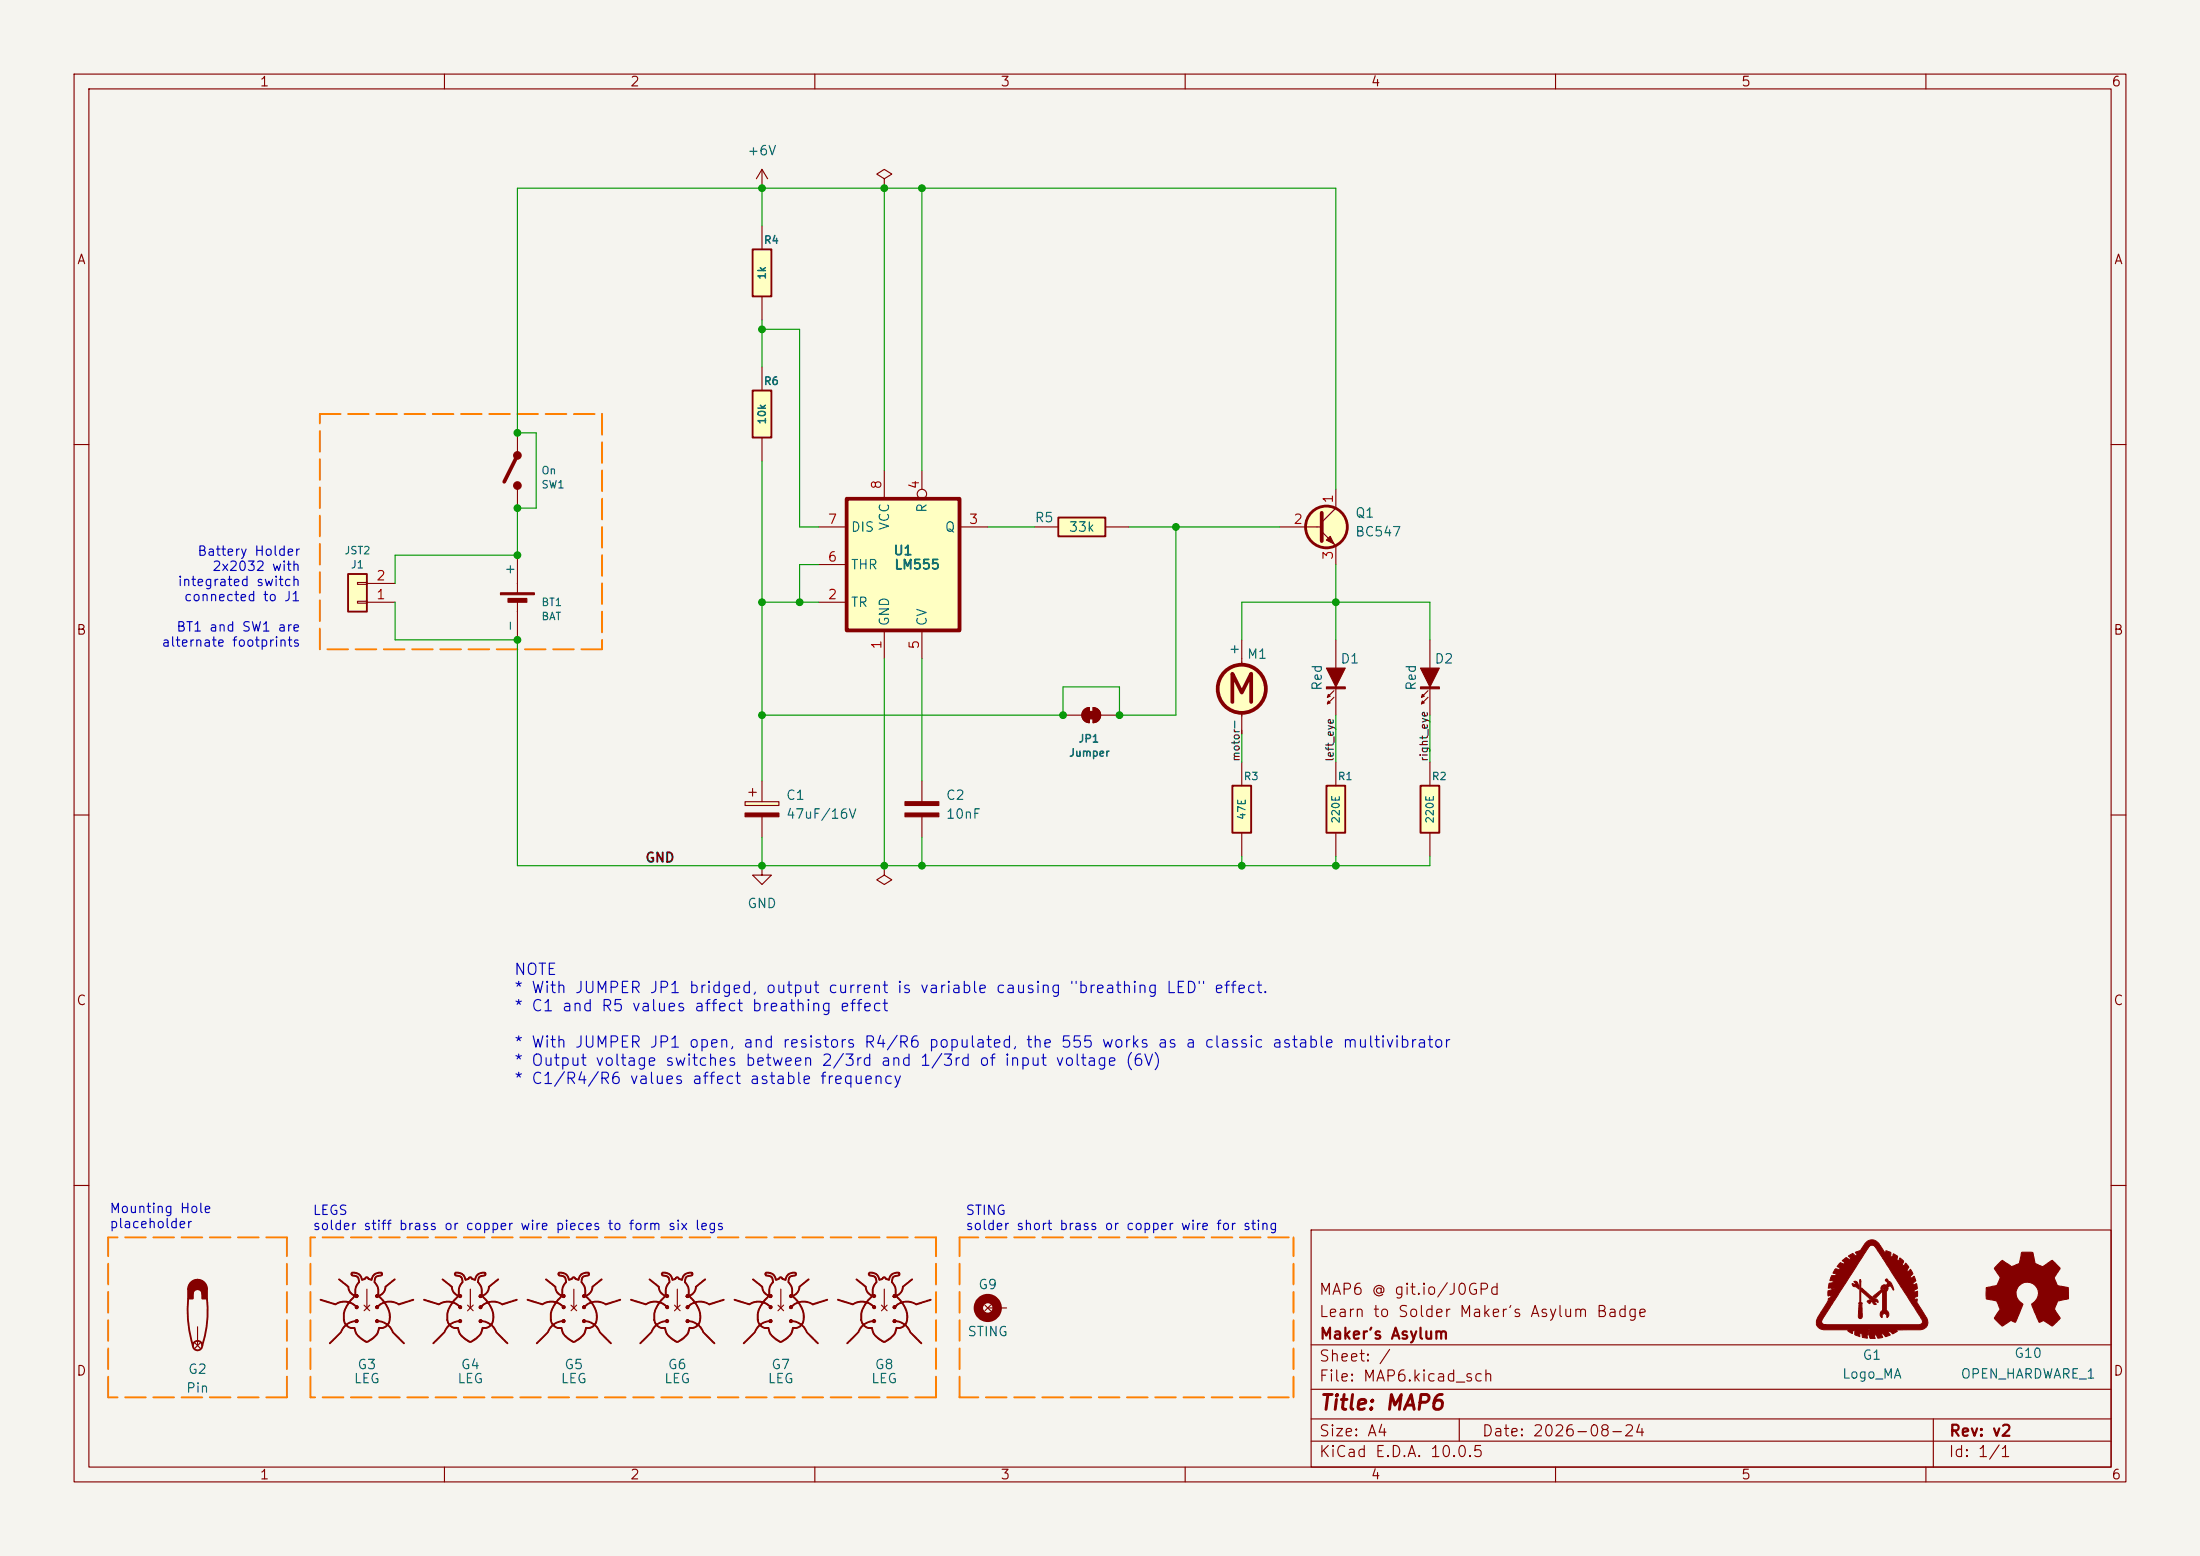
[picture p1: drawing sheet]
<svg xmlns="http://www.w3.org/2000/svg" width="297mm" height="210mm" viewBox="0 0 297 210" stroke-linecap="round" stroke-linejoin="round" font-family="sans-serif">
<path d="M0 0h297v210h-297z" fill="#f5f4ef" stroke="#f5f4ef" stroke-width=".14"/>
<g fill="none" stroke="#840000" stroke-width=".15">
<path d="M10 10h277v190h-277zM12 12h273v186h-273zM60 10v2M110 10v2M160 10v2M210 10v2M260 10v2M10 60h2M285 60h2M10 110h2M285 110h2M10 160h2"/>
<path d="M177 166h108v32h-108zM285 160h2M60 198v2M110 198v2M160 198v2M177 194.5h108M177 191.5h108M177 187.5h108M177 181.5h108M197 191.5v3M210 198v2M260 198v2"/>
<path d="M261 191.5v6.5"/>
</g>
<path d="M101.6 33.7h2.5v6.3h-2.5z" fill="#ffffc2"/>
<path d="M101.6 33.7h2.5v6.3h-2.5z" fill="none" stroke="#840000" stroke-width=".25"/>
<g fill="none" stroke="#840000" stroke-width=".15">
<path d="M102.9 30.5v3.2M102.9 40v3.2M143.5 96.5h2.5M146.3 95.8l.4-.2 .4-.1v2a1.02 1.02 0 0 1-1-.6 1.02 1.02 0 0 1 .2-1.1zM147.6 95.5a1.02 1.02 0 0 1 1 1 1.02 1.02 0 0 1-1 1zM148.6 96.5h2.5M124.5 105.4v2.8M124.5 110.2v2.8M91.1 176.1l.7 .8M91.4 174v2.5M91.8 176.1l-.7 .8M105 176.1l.8 .8"/>
<path d="M105.4 174v2.5M105.8 176.1l-.8 .8M119 176.1l.8 .8M119.4 174v2.5M119.8 176.1l-.8 .8M133 176.1l.7 .8M133.3 176.5h2.6M133.7 176.1l-.7 .8"/>
</g>
<g fill="#840000" stroke="#840000" stroke-width=".14">
<path d="M115.6 172.6l.2 .1 1.1 .9 .2 .7 .6 .5 .1-.7 .2-.7a.62 .62 0 0 0 .2-.7 .62 .62 0 0 0-.5-.5h-.2a.27 .27 0 0 1-.2-.4l.1-.1h.4a1.11 1.11 0 0 1 1 .9l.6-.3 .2 .2a.26 .26 0 0 0 .3 .1 .26 .26 0 0 0 .2-.3l.3-.4 .6-.2h.3l.2 .1v.2l-.1 .2a.75 .75 0 0 0-.9 .6v.2l.5 .9v.9h.1a1.2 1.2 0 0 0 .7-1.1l1.4-1.1v.1l-.4 .3a1.92 1.92 0 0 0-1.1 1.4l-.6 .5 .7 .8a2.39 2.39 0 0 1 1.9 .3l1.9-.6h.1l-2 .7h-.1a2.21 2.21 0 0 0-1.6-.3h-.1l.1 .2a2.9 2.9 0 0 1 .5 2.2l-.2 .6 .4 .5 .2 .5 1.5 1.4v.2l-1.6-1.6-.4-.7a.26 .26 0 0 0-.2-.2 .26 .26 0 0 0-.3 .2l-.4 .2h-.4l-.3 .8-.5 .5-.6 .4a.44 .44 0 0 1-.5 .1l-.9-.6a1.66 1.66 0 0 1-.6-1.2h-.6l-.5-.4-.5 .6-.2 .3-1.5 1.6-.1-.1 1.5-1.5 .3-.6 .4-.4-.3-.6h.1l.3 .5 .4-.2 .8-.2 .1-.2h.2a.22 .22 0 0 1 .1 .3 .22 .22 0 0 1-.2 .1l-.2-.1h.3l-.1-.2h-.1h.1l.1 .2-.9 .1-.5 .3 .5 .4h.6l.3 .9 .9 .8a.55 .55 0 0 0 .9-.2l.8-.7 .3-.8 .8-.1 .3-.3h-.1a1.32 1.32 0 0 0-1.3-.3l-.1-.1h.2h.1h-.2v-.1l.2-.1h-.2l-.1 .2h-.1a.22 .22 0 0 1 .2-.3 .22 .22 0 0 1 .2 .1l1.3 .5 .2-.4v-.7a3.1 3.1 0 0 0-.7-1.8 1.26 1.26 0 0 0-.9 .8h-.1l-.1-.1 .1 .1 .2-.1v-.1l-.1 .1h-.1l.1-.2-.2 .1v.1h-.1a.28 .28 0 0 1 .4-.3l.7-.5-.6-.7-.1 .1a.23 .23 0 0 1-.4-.1h.4h-.2l.1-.1v-.1l-.3 .2 .1-.2 .3-.1-.1-.9-.3-.5a.75 .75 0 0 1-.1-.9 .75 .75 0 0 1 .9-.3l.1-.2-.4-.1a1.11 1.11 0 0 0-1 1l-.4-.1-.2-.3-.4 .3a.24 .24 0 0 1-.3 .1 .24 .24 0 0 1-.1-.3l-.2-.3-.2-.2-.5-.2-.3 .1v.2l.6 .1a.74 .74 0 0 1 .4 .7l-.5 1.1v.8l.2-.1 .1 .1a.21 .21 0 0 1-.1 .3 .21 .21 0 0 1-.3-.1l.3 .1v-.2l-.2-.1 .2 .2h-.3l-.7 .7 .5 .2 .3 .4h.2l.1 .2-.3 .1-.1-.1 .3 .1v-.3h-.1v.2l-.1-.1-.1 .1v-.2l-.8-.5-.5 1-.2 .5v.9h-.1l.1-1.2 .6-1.2-.3-.1a2.27 2.27 0 0 0-1.4 .4l-1.9-.6a.1 .1 0 0 1-.2 0 .1 .1 0 0 1 .1-.1l2 .5a2.27 2.27 0 0 1 1.5-.3 .32 .32 0 0 0 .5-.2l.5-.5-.3-.1a1.24 1.24 0 0 1-.6-1.1z"/>
<path d="M87.6 172.6l.2 .1 1.2 .9 .2 .7 .6 .5v-.7l.2-.7a.62 .62 0 0 0 .3-.7 .62 .62 0 0 0-.6-.5h-.2a.27 .27 0 0 1-.2-.4l.1-.1h.4a1.11 1.11 0 0 1 1 .9l.6-.3 .3 .2a.26 .26 0 0 0 .3 .1 .26 .26 0 0 0 .2-.3l.2-.4 .6-.2h.4l.1 .1v.2l-.1 .2a.75 .75 0 0 0-.8 .6l-.1 .2 .5 .9v.9h.2a1.2 1.2 0 0 0 .7-1.1l1.2-1.1h.1l-.4 .4a1.92 1.92 0 0 0-1 1.4l-.7 .5 .7 .8a2.39 2.39 0 0 1 2 .3l1.9-.6h.1l-2 .7h-.1a2.21 2.21 0 0 0-1.6-.3h-.2l.2 .2a2.9 2.9 0 0 1 .5 2.2l-.3 .6 .5 .5 .2 .5 1.5 1.4v.2l-1.6-1.6-.4-.7a.26 .26 0 0 0-.3-.2 .26 .26 0 0 0-.2 .2l-.4 .2h-.5l-.3 .8-.4 .5-.6 .4a.44 .44 0 0 1-.6 .1l-.9-.6a1.66 1.66 0 0 1-.6-1.2h-.5l-.6-.4-.4 .6-.2 .3-1.5 1.6-.1-.1 1.5-1.5 .3-.6 .3-.4-.2-.6h.1l.2 .5 .5-.2 .8-.2 .1-.2h.2a.22 .22 0 0 1 0 .3 .22 .22 0 0 1-.2 .1l-.1-.1h.2h.1l-.1-.2h-.2h.2v.2l-.8 .1-.6 .3 .6 .4h.5l.3 .9 1 .8a.55 .55 0 0 0 .8-.2l.9-.7 .2-.8 .8-.1 .3-.3a1.32 1.32 0 0 0-1.4-.3l-.1-.1h.3h-.1v-.1l.1-.1h-.1l-.1 .2h-.1a.22 .22 0 0 1 .1-.3 .22 .22 0 0 1 .3 .1l1.2 .5 .2-.4 .1-.7a3.1 3.1 0 0 0-.7-1.8 1.26 1.26 0 0 0-.9 .8h-.2l-.1-.1 .2 .1 .2-.1v-.1l-.2 .1v-.2l-.1 .1v.1h-.1a.28 .28 0 0 1 .4-.3l.7-.5-.7-.7v.1a.23 .23 0 0 1-.4-.1h.3h-.1l.1-.1-.1-.1-.2 .2v-.2l.3-.1v-.9l-.3-.5a.75 .75 0 0 1-.1-.9 .75 .75 0 0 1 .8-.3l.1-.2-.3-.1a1.11 1.11 0 0 0-1 1l-.5-.1-.2-.3-.3 .3a.24 .24 0 0 1-.3 .1 .24 .24 0 0 1-.1-.3l-.2-.3-.3-.2-.5-.2-.3 .1 .1 .2 .6 .1a.74 .74 0 0 1 .3 .7l-.5 1.1 .1 .8 .1-.1 .1 .1a.21 .21 0 0 1-.1 .3 .21 .21 0 0 1-.2-.1l.2 .1 .1-.2-.2-.1 .1 .2h-.2l-.7 .7 .4 .2 .4 .4h.2l.1 .2-.3 .1-.1-.1 .2 .1v-.3h-.1l.1 .2-.2-.1v.1l-.1-.2-.7-.5-.6 1-.1 .5v.9h-.1v-1.2l.6-1.2-.3-.1a2.27 2.27 0 0 0-1.3 .4l-2-.6a.1 .1 0 0 1-.1 0 .1 .1 0 0 1 0-.1l2 .5a2.27 2.27 0 0 1 1.6-.3 .32 .32 0 0 0 .5-.2l.4-.5-.2-.1a1.24 1.24 0 0 1-.6-1.1z"/>
<path d="M101.6 172.6l.2 .1 1.1 .9 .3 .7 .6 .5v-.7l.2-.7a.62 .62 0 0 0 .3-.7 .62 .62 0 0 0-.6-.5h-.2a.27 .27 0 0 1-.2-.4l.1-.1h.4a1.11 1.11 0 0 1 1 .9l.6-.3 .2 .2a.26 .26 0 0 0 .4 .1 .26 .26 0 0 0 .1-.3l.3-.4 .6-.2h.4l.1 .1v.2l-.1 .2a.75 .75 0 0 0-.9 .6v.2l.5 .9v.9h.2a1.2 1.2 0 0 0 .6-1.1l1.4-1.1v.1l-.4 .3a1.92 1.92 0 0 0-1 1.4l-.7 .5 .7 .8a2.39 2.39 0 0 1 1.9 .3l1.9-.6h.1l-2 .7a2.21 2.21 0 0 0-1.6-.3h-.2l.1 .2a2.9 2.9 0 0 1 .5 2.2l-.2 .6 .5 .5 .2 .5 1.4 1.4v.2l-1.5-1.6-.4-.7a.26 .26 0 0 0-.3-.2 .26 .26 0 0 0-.3 .2l-.4 .2h-.4l-.3 .8-.4 .5-.7 .4a.44 .44 0 0 1-.5 .1l-.9-.6a1.66 1.66 0 0 1-.6-1.2h-.6l-.5-.4-.5 .6-.1 .3-1.5 1.6-.1-.1 1.5-1.5 .3-.6 .3-.4-.3-.6h.2l.2 .5 .4-.2 .8-.2 .2-.2h.2a.22 .22 0 0 1 0 .3 .22 .22 0 0 1-.2 .1l-.1-.1h.2h.1l-.1-.2h-.2h.2v.2l-.8 .1-.6 .3 .6 .4h.5l.3 .9 1 .8a.55 .55 0 0 0 .8-.2l.8-.7 .3-.8 .8-.1 .3-.3a1.32 1.32 0 0 0-1.4-.3l-.1-.1h.3h-.1l-.1-.1 .2-.1h-.1l-.1 .2h-.1a.22 .22 0 0 1 .1-.3 .22 .22 0 0 1 .3 .1l1.2 .5 .2-.4v-.7a3.1 3.1 0 0 0-.7-1.8 1.26 1.26 0 0 0-.8 .8h-.2l-.1-.1 .2 .1 .1-.1v-.1l-.1 .1h-.1l.1-.2-.1 .1v.1h-.1a.28 .28 0 0 1 .3-.3l.8-.5-.7-.7v.1a.23 .23 0 0 1-.4-.1h.3h-.2l.2-.1-.1-.1-.2 .2v-.2l.3-.1-.1-.9-.2-.5a.75 .75 0 0 1-.1-.9 .75 .75 0 0 1 .8-.3l.1-.2-.3-.1a1.11 1.11 0 0 0-1 1l-.5-.1-.2-.3-.4 .3a.24 .24 0 0 1-.3 .1 .24 .24 0 0 1-.1-.3l-.2-.3-.2-.2-.5-.2-.3 .1 .1 .2 .5 .1a.74 .74 0 0 1 .4 .7l-.5 1.1v.8l.2-.1 .1 .1a.21 .21 0 0 1-.1 .3 .21 .21 0 0 1-.3-.1l.3 .1 .1-.2-.2-.1 .1 .2h-.3l-.7 .7 .5 .2 .3 .4h.3v.2l-.2 .1-.2-.1 .3 .1v-.3h-.1l.1 .2-.2-.1-.1 .1v-.2l-.8-.5-.5 1-.1 .5v.9h-.2l.1-1.2 .6-1.2-.3-.1a2.27 2.27 0 0 0-1.4 .4l-1.9-.6a.1 .1 0 0 1-.2 0 .1 .1 0 0 1 .1-.1l2 .5a2.27 2.27 0 0 1 1.5-.3 .32 .32 0 0 0 .5-.2l.5-.5-.2-.1a1.24 1.24 0 0 1-.7-1.1z"/>
</g>
<g fill="#840000" stroke="#840000" stroke-width=".15">
<path d="M146.8 96h1v1h-1z"/>
<path d="M146.3 95.8l.4-.2 .4-.1v2a1.02 1.02 0 0 1-1-.6 1.02 1.02 0 0 1 .2-1.1z"/>
<path d="M147.6 95.5a1.02 1.02 0 0 1 1 1 1.02 1.02 0 0 1-1 1z"/>
<path d="M122.2 108.2h4.5v.5h-4.5z"/>
<path d="M122.2 109.7h4.5v.5h-4.5z"/>
</g>
<circle cx="133.3" cy="176.5" r="1.27" fill="none" stroke="#840000" stroke-width="1.3"/>
<path d="M142.9 69.9h6.3v2.5h-6.3z" fill="#ffffc2"/>
<path d="M142.9 69.9h6.3v2.5h-6.3z" fill="none" stroke="#840000" stroke-width=".25"/>
<path d="M139.7 71.1h3.2M149.2 71.1h3.2" fill="none" stroke="#840000" stroke-width=".15"/>
<path d="M101.6 52.7h2.5v6.4h-2.5z" fill="#ffffc2"/>
<path d="M101.6 52.7h2.5v6.4h-2.5z" fill="none" stroke="#840000" stroke-width=".25"/>
<path d="M102.9 49.5v3.2M102.9 59.1v3.1M192.8 93.2l-.9 .9 .4-.1-.3-.3-.1 .4M192.8 94.1l-.9 .9 .4-.1-.3-.3-.1 .4M193 86.4v3.8M193 92.7v3.8M77.1 176.1l.8 .8M77.5 174v2.5M77.9 176.1l-.8 .8" fill="none" stroke="#840000" stroke-width=".15"/>
<path d="M73.7 172.6l.2 .1 1.1 .9 .2 .7 .6 .5v-.7l.3-.7a.62 .62 0 0 0 .2-.7 .62 .62 0 0 0-.6-.5h-.1a.27 .27 0 0 1-.2-.4l.1-.1h.3a1.11 1.11 0 0 1 1.1 .9l.5-.3 .3 .2a.26 .26 0 0 0 .3 .1 .26 .26 0 0 0 .2-.3l.3-.4 .6-.2h.3l.2 .1v.2l-.1 .2a.75 .75 0 0 0-.9 .6v.2l.4 .9v.9h.2a1.2 1.2 0 0 0 .7-1.1l1.4-1.1v.1l-.4 .3a1.92 1.92 0 0 0-1.1 1.4l-.6 .5 .7 .8a2.39 2.39 0 0 1 1.9 .3l1.9-.6h.1l-2 .7h-.1a2.21 2.21 0 0 0-1.6-.3h-.1l.1 .2a2.9 2.9 0 0 1 .5 2.2l-.2 .6 .4 .5 .2 .5 1.5 1.4v.2l-1.6-1.6-.4-.7a.26 .26 0 0 0-.2-.2 .26 .26 0 0 0-.3 .2l-.4 .2h-.5l-.2 .8-.5 .5-.6 .4a.44 .44 0 0 1-.6 .1l-.8-.6a1.66 1.66 0 0 1-.6-1.2h-.6l-.5-.4-.5 .6-.2 .3-1.5 1.6-.1-.1 1.5-1.5 .3-.6 .4-.4-.3-.6h.1l.3 .5 .4-.2 .8-.2 .1-.2h.2a.22 .22 0 0 1 .1 .3 .22 .22 0 0 1-.3 .1l-.1-.1h.2h.1l-.1-.2h-.1h.1v.2l-.8 .1-.5 .3 .5 .4h.5l.3 .9 1 .8a.55 .55 0 0 0 .9-.2l.8-.7 .3-.8 .8-.1 .3-.3h-.1a1.32 1.32 0 0 0-1.3-.3l-.1-.1h.2h.1h-.2v-.1l.2-.1h-.2l-.1 .2h-.1a.22 .22 0 0 1 .2-.3 .22 .22 0 0 1 .2 .1l1.3 .5 .2-.4v-.7a3.1 3.1 0 0 0-.7-1.8 1.26 1.26 0 0 0-.9 .8h-.1l-.1-.1 .1 .1 .2-.1v-.1l-.1 .1h-.1l.1-.2-.2 .1v.1h-.1a.28 .28 0 0 1 .4-.3l.7-.5-.7-.7v.1a.23 .23 0 0 1-.4-.1h.4h-.2l.1-.1v-.1l-.3 .2 .1-.2 .2-.1v-.9l-.3-.5a.75 .75 0 0 1-.1-.9 .75 .75 0 0 1 .8-.3l.2-.2-.4-.1a1.11 1.11 0 0 0-1 1l-.4-.1-.2-.3-.4 .3a.24 .24 0 0 1-.3 .1 .24 .24 0 0 1-.1-.3l-.2-.3-.2-.2-.6-.2-.2 .1v.2l.6 .1a.74 .74 0 0 1 .4 .7l-.5 1.1v.8l.2-.1 .1 .1a.21 .21 0 0 1-.1 .3 .21 .21 0 0 1-.3-.1l.2 .1 .1-.2-.2-.1 .1 .2h-.2l-.7 .7 .4 .2 .4 .4h.2l.1 .2-.3 .1-.1-.1 .3 .1v-.3h-.1v.2l-.1-.1-.1 .1v-.2l-.8-.5-.5 1-.2 .5v.9h-.1l.1-1.2 .6-1.2-.3-.1a2.27 2.27 0 0 0-1.4 .4l-2-.6a.1 .1 0 0 1-.1 0 .1 .1 0 0 1 0-.1l2.1 .5a2.27 2.27 0 0 1 1.5-.3 .32 .32 0 0 0 .5-.2l.5-.5-.3-.1a1.24 1.24 0 0 1-.6-1.1z" fill="#840000" stroke="#840000" stroke-width=".14"/>
<g fill="#840000" stroke="#840000" stroke-width=".15">
<path d="M191.8 92.7h2.5v.3h-2.5z"/>
<path d="M191.8 90.2h2.5l-1.3 2.5z"/>
</g>
<path d="M166.4 106h2.5v6.4h-2.5z" fill="#ffffc2"/>
<g fill="none" stroke="#840000" stroke-width=".25">
<path d="M166.4 106h2.5v6.4h-2.5zM25.4 174a1.27 1.27 0 0 1 1.3-1.3 1.27 1.27 0 0 1 1.2 1.3M25.4 175.3a16.4 16.4 0 0 0 .6 6.3M26 174.6a.63 .63 0 0 1 .7-.6 .63 .63 0 0 1 .6 .6M27.9 175.3a15.1 15.1 0 0 1-.6 6.3"/>
<circle cx="26.7" cy="181.6" r=".63"/>
</g>
<path d="M167.6 102.9v3.1M167.6 112.4v3.2M26.7 179.1v2.5M26.3 181.2l.8 .8M27.1 181.2l-.8 .8" fill="none" stroke="#840000" stroke-width=".15"/>
<path d="M26.7 172.7l1.2 1.3v1.3h-.6v-1.3h-1.3v1.3h-.6v-1.3z" fill="#840000" stroke="#840000" stroke-width=".25"/>
<path d="M25.7 174a.95 .95 0 0 1 1-.9 .95 .95 0 0 1 .9 .9" fill="none" stroke="#840000" stroke-width=".76"/>
<path d="M269.7 170.6l.6-.5 1.2 .8h.3l.8-.4 .3-1.5h1.3h.2l.4 1.5 1 .5 1.3-.9 1 1-.8 1.4 .4 1 1.5 .3v1.5l-1.4 .3-.1 .1-.4 1 .8 1.2-.1 .2-1 .9-1.1-.8-.6 .3-1-2.5a1.54 1.54 0 0 0 .3-2.6 1.54 1.54 0 0 0-2.4 1 1.97 1.97 0 0 0 .9 1.6l-1 2.5-.6-.3-1.2 .7-1.1-1 .8-1.2-.4-1.1-1.5-.3v-1.5l1.3-.2a.83 .83 0 0 0 .5-.8l.2-.4-.9-1.2z" fill="#840000" stroke="#840000" stroke-width=".15"/>
<path d="M179.1 106h2.5v6.4h-2.5z" fill="#ffffc2"/>
<path d="M179.1 106h2.5v6.4h-2.5z" fill="none" stroke="#840000" stroke-width=".25"/>
<path d="M180.3 102.9v3.1M180.3 112.4v3.2" fill="none" stroke="#840000" stroke-width=".15"/>
<path d="M191.8 106h2.5v6.4h-2.5z" fill="#ffffc2"/>
<path d="M191.8 106h2.5v6.4h-2.5z" fill="none" stroke="#840000" stroke-width=".25"/>
<path d="M180.1 93.2l-.9 .9 .4-.1-.3-.3-.1 .4M180.1 94.1l-.9 .9 .4-.1-.3-.3-.1 .4M180.3 86.4v3.8M180.3 92.7v3.8M193 102.9v3.1M193 112.4v3.2" fill="none" stroke="#840000" stroke-width=".15"/>
<g fill="#840000" stroke="#840000" stroke-width=".14">
<path d="M250.3 173a.48 .48 0 0 1 .6 .4l.1 .1v.5l-.5-.3-.3-.1-.2-.3h.2a.13 .13 0 0 0 .2 0 .13 .13 0 0 0 0-.1z"/>
<path d="M251.1 172.7h.1v.2v2.9l.2 .1-.1 .1 .1 1.7a.28 .28 0 0 1-.4 .2l-.1-.5v-1.6h.2z"/>
<path d="M252.1 175.6l.3-.2 .3 .3-.3 .2z"/>
<path d="M248.3 170.5l.2-.1 .5 .2v-.2l-.3-.2 .4-.4a.4 .4 0 0 1 .6 .2l.1-.2-.3-.3 .6-.3 .4 .3 .2-.2-.2-.3 .4-.1a.54 .54 0 0 0 .5-.5 1.45 1.45 0 0 1 1.6-1l.7 .4 .9 1.4v-.4l.7 .2v.6a.16 .16 0 0 0 .1 0 .16 .16 0 0 0 .1-.1l.1-.3 .6 .4v.6l.1-.1 .2-.3 .5 .4-.1 .6h.1l.3-.3 .3 .4 .1 .1-.2 .5 .2 .1 .2-.3 .3 .6-.3 .4 .2 .2 .3-.3 .2 .7-.3 .3-.1 .1 .2 .1 .3-.1 .1 .2a.41 .41 0 0 1-.4 .6v.1l.1 .2 .4-.1v.7l-.5 .2 .1 .2h.4l-.1 .4 .6 1a3.1 3.1 0 0 1 .8 2 1.15 1.15 0 0 1-.9 .7h-3.4l.2 .2-.6 .3h-.1a.34 .34 0 0 0-.4-.2l.2 .4-.5 .2h-.2l-.3-.4a.21 .21 0 0 0-.2 .2 .21 .21 0 0 0 .2 .2v.1h-.2a.33 .33 0 0 1-.6-.1 .22 .22 0 0 0-.1-.2 .22 .22 0 0 0-.3 .1l.2 .3h-.7l-.2-.4 .1-.7h-.2l-.1 .7v.4l-.7-.1-.1-.6-.2 .1v.4l-.7-.3v-.4l-.1-.1h-.2v.4l-.6-.3v-.2h-3.3a1 1 0 0 1-1-1h.7l.3 .3h.4h12.5a.46 .46 0 0 0 .4-.4 .46 .46 0 0 0-.2-.5l-5.2-8.3-.9-1.3-.3-.2a.76 .76 0 0 0-.9 .6l-5.8 9.2-.3 .6h-.7l.2-.6 .5-.9a3.9 3.9 0 0 0 .9-1.6l.4-.5-.1-.1-.3 .1v-.7l.5-.1h.4l.1-.1-.6-.2-.4 .1 .1-.7 .5-.1 .1-.1-.1-.1-.4-.1 .3-.6h.5a.26 .26 0 0 0-.1-.3 .26 .26 0 0 0-.3-.1l.1-.1a.42 .42 0 0 1 .7-.4h.1l.1-.2-.4-.2z"/>
<path d="M251.3 173.8l1.7 1.5a.47 .47 0 0 1 .6 .5l-.4-.2-.1 .2 .2 .2a.33 .33 0 0 1-.5-.3l-.3-.4-1.2-1z"/>
<path d="M252.8 175l1.1-.9 .2 .2-.7 .7a.33 .33 0 0 1-.2 .2 .33 .33 0 0 1-.4-.2z"/>
<path d="M254.1 173.6l.2-.2h.3l-.4 .4v.2l.1 .1h.2l.4-.3-.2 .5v2.6l.3 .3v.3l-.2 .3h-.1v-.3l-.3-.3-.3 .3v.3a.53 .53 0 0 1-.2-.6 .53 .53 0 0 1 .5-.4v-2.3v2.3h-.2v-2.5a.48 .48 0 0 1-.1-.7z"/>
<path d="M254.6 172.7a.29 .29 0 0 1 .4 .2 .76 .76 0 0 1 .5 .7l.2 .5h-.1l-.3-.4a.34 .34 0 0 0-.5 0l-.4 .3-.1-.1 .4-.5a.29 .29 0 0 0 .1-.3 .29 .29 0 0 0-.2-.2z"/>
</g>
<g fill="#840000" stroke="#840000" stroke-width=".15">
<path d="M179.1 92.7h2.5v.3h-2.5z"/>
<path d="M179.1 90.2h2.5l-1.3 2.5z"/>
</g>
<path d="M47 77.5h2.5v5.1h-2.5z" fill="#ffffc2"/>
<path d="M47 77.5h2.5v5.1h-2.5z" fill="none" stroke="#840000" stroke-width=".25"/>
<g fill="none" stroke="#840000" stroke-width=".15">
<path d="M102.9 25.4h.1M102.9 22.9l-.8 1.2M102.9 22.9l.7 1.2M102.9 22.9v2.5M119.4 24.1l1-.6-1-.6-1 .6 1 .6v1.3M119.4 25.4h.1M69.8 58.4v2.6M48.3 78.6h1.2v.3h-1.2zM49.5 78.7h3.8M69.8 66v2.6M69.8 74.9v5.1M172.7 71.1h5.7"/>
<path d="M178.4 71.8l1.9 1.9v2.5M180.3 66v2.6l-1.9 1.9M48.3 81.2h1.2v.2h-1.2zM49.5 81.3h3.8M69.8 81.3v5.1M167.6 86.4v3.3M167.6 96.2v2.9M49.1 176.1l.8 .8M49.5 174v2.5M49.9 176.1l-.8 .8M63.1 176.1l.8 .8M63.5 174v2.5"/>
<path d="M63.9 176.1l-.8 .8"/>
</g>
<g fill="#ffffc2" stroke="#ffffc2" stroke-width=".14">
<circle cx="179.1" cy="71.1" r="2.82"/>
<circle cx="167.6" cy="93" r="3.3"/>
</g>
<g fill="none" stroke="#840000" stroke-width=".51">
<path d="M69.6 62l-1.5 3M178.4 69.2v3.8M166.4 94.7v-3.8l1.2 2.6 1.3-2.6v3.8"/>
<circle cx="167.6" cy="93" r="3.3"/>
</g>
<circle cx="179.1" cy="71.1" r="2.82" fill="none" stroke="#840000" stroke-width=".38"/>
<g fill="#840000" stroke="#840000" stroke-width=".15">
<path d="M179.1 72.9l.5-.5 .5 1z"/>
<path d="M67.6 80h4.5v.3h-4.5z"/>
<path d="M68.6 80.8h2.5v.5h-2.5z"/>
<circle cx="69.9" cy="61.5" r=".51"/>
<circle cx="69.9" cy="65.5" r=".51"/>
</g>
<g fill="#840000" stroke="#840000" stroke-width=".14">
<path d="M59.7 172.6l.2 .1 1.1 .9 .3 .7 .5 .5 .1-.7 .2-.7a.62 .62 0 0 0 .3-.7 .62 .62 0 0 0-.6-.5h-.2a.27 .27 0 0 1-.2-.4l.1-.1h.4a1.11 1.11 0 0 1 1 .9l.6-.3 .2 .2a.26 .26 0 0 0 .3 .1 .26 .26 0 0 0 .2-.3l.3-.4 .6-.2h.4l.1 .1v.2l-.1 .2a.75 .75 0 0 0-.9 .6v.2l.5 .9v.9h.2a1.2 1.2 0 0 0 .6-1.1l1.4-1.1v.1l-.4 .3a1.92 1.92 0 0 0-1 1.4l-.7 .5 .7 .8a2.39 2.39 0 0 1 1.9 .3l1.9-.6h.1l-2 .7h-.1a2.21 2.21 0 0 0-1.6-.3h-.1l.1 .2a2.9 2.9 0 0 1 .5 2.2l-.2 .6 .5 .5 .2 .5 1.4 1.4v.2l-1.5-1.6-.5-.7a.26 .26 0 0 0-.2-.2 .26 .26 0 0 0-.3 .2l-.4 .2h-.4l-.3 .8-.4 .5-.7 .4a.44 .44 0 0 1-.5 .1l-.9-.6a1.66 1.66 0 0 1-.6-1.2h-.6l-.5-.4-.5 .6-.2 .3-1.5 1.6-.1-.1 1.5-1.5 .3-.6 .4-.4-.3-.6h.2l.2 .5 .4-.2 .8-.2 .2-.2h.2a.22 .22 0 0 1 0 .3 .22 .22 0 0 1-.2 .1l-.1-.1h.2h.1l-.1-.2h-.2h.2v.2l-.8 .1-.6 .3 .5 .4h.6l.3 .9 .9 .8a.55 .55 0 0 0 .9-.2l.8-.7 .3-.8 .8-.1 .3-.3h-.1a1.32 1.32 0 0 0-1.3-.3l-.1-.1h.2h.1h-.2v-.1l.2-.1h-.2l-.1 .2a.22 .22 0 0 1 .1-.3 .22 .22 0 0 1 .2 .1l1.3 .5 .2-.4v-.7a3.1 3.1 0 0 0-.7-1.8 1.26 1.26 0 0 0-.9 .8h-.1l-.1-.1 .1 .1 .2-.1v-.1l-.1 .1h-.1l.1-.2-.2 .1v.1a.28 .28 0 0 1 .3-.3l.8-.5-.7-.7-.1 .1a.23 .23 0 0 1-.3-.1h.3h-.2l.1-.1v-.1l-.2 .2v-.2l.3-.1-.1-.9-.2-.5a.75 .75 0 0 1-.1-.9 .75 .75 0 0 1 .8-.3l.1-.2-.3-.1a1.11 1.11 0 0 0-1 1l-.5-.1-.2-.3-.4 .3a.24 .24 0 0 1-.3 .1 .24 .24 0 0 1-.1-.3l-.2-.3-.2-.2-.5-.2-.3 .1v.2l.6 .1a.74 .74 0 0 1 .4 .7l-.5 1.1v.8l.2-.1 .1 .1a.21 .21 0 0 1-.1 .3 .21 .21 0 0 1-.3-.1l.3 .1 .1-.2-.2-.1 .1 .2h-.3l-.7 .7 .5 .2 .3 .4h.3v.2l-.2 .1-.2-.1 .3 .1v-.3h-.1l.1 .2-.2-.1-.1 .1v-.2l-.8-.5-.5 1-.1 .5v.9h-.2l.1-1.2 .6-1.2-.3-.1a2.27 2.27 0 0 0-1.4 .4l-1.9-.6a.1 .1 0 0 1-.2 0 .1 .1 0 0 1 .1-.1l2 .5a2.27 2.27 0 0 1 1.5-.3 .32 .32 0 0 0 .5-.2l.5-.5-.3-.1a1.24 1.24 0 0 1-.6-1.1z"/>
<path d="M45.7 172.6l.2 .1 1.2 .9 .2 .7 .6 .5v-.7l.2-.7a.62 .62 0 0 0 .3-.7 .62 .62 0 0 0-.6-.5h-.2a.27 .27 0 0 1-.2-.4l.1-.1h.4a1.11 1.11 0 0 1 1 .9l.6-.3 .3 .2a.26 .26 0 0 0 .3 .1 .26 .26 0 0 0 .1-.3l.3-.4 .6-.2h.4l.1 .1v.2l-.1 .2a.75 .75 0 0 0-.9 .6v.2l.5 .9v.9h.2a1.2 1.2 0 0 0 .7-1.1l1.2-1.1h.1l-.4 .4a1.92 1.92 0 0 0-1 1.4l-.7 .5 .7 .8a2.39 2.39 0 0 1 1.9 .3l2-.6h.1l-2.1 .7a2.21 2.21 0 0 0-1.6-.3h-.2l.1 .2a2.9 2.9 0 0 1 .6 2.2l-.3 .6 .5 .5 .2 .5 1.5 1.4v.2l-1.6-1.6-.4-.7a.26 .26 0 0 0-.3-.2 .26 .26 0 0 0-.2 .2l-.4 .2h-.5l-.3 .8-.4 .5-.6 .4a.44 .44 0 0 1-.6 .1l-.9-.6a1.66 1.66 0 0 1-.6-1.2h-.5l-.6-.4-.4 .6-.2 .3-1.5 1.6-.1-.1 1.5-1.5 .3-.6 .3-.4-.2-.6h.1l.2 .5 .5-.2 .8-.2 .1-.2h.2a.22 .22 0 0 1 0 .3 .22 .22 0 0 1-.2 .1l-.1-.1h.2h.1l-.1-.2h-.2h.2v.2l-.8 .1-.6 .3 .6 .4h.5l.3 .9 1 .8a.55 .55 0 0 0 .8-.2l.9-.7 .2-.8 .8-.1 .3-.3a1.32 1.32 0 0 0-1.4-.3l-.1-.1h.3h-.1v-.1l.1-.1h-.1l-.1 .2h-.1a.22 .22 0 0 1 .1-.3 .22 .22 0 0 1 .3 .1l1.2 .5 .2-.4 .1-.7a3.1 3.1 0 0 0-.7-1.8 1.26 1.26 0 0 0-.9 .8h-.2l-.1-.1 .2 .1 .2-.1v-.1l-.2 .1v-.2l-.1 .1v.1h-.1a.28 .28 0 0 1 .4-.3l.7-.5-.7-.7v.1a.23 .23 0 0 1-.4-.1h.3h-.1l.1-.1-.1-.1-.2 .2v-.2l.3-.1v-.9l-.3-.5a.75 .75 0 0 1-.1-.9 .75 .75 0 0 1 .8-.3l.1-.2-.3-.1a1.11 1.11 0 0 0-1 1l-.5-.1-.2-.3-.4 .3a.24 .24 0 0 1-.2 .1 .24 .24 0 0 1-.2-.3l-.1-.3-.3-.2-.5-.2-.3 .1 .1 .2 .6 .1a.74 .74 0 0 1 .3 .7l-.5 1.1 .1 .8 .1-.1 .1 .1a.21 .21 0 0 1-.1 .3 .21 .21 0 0 1-.2-.1l.2 .1 .1-.2-.2-.1 .1 .2h-.2l-.8 .7 .5 .2 .4 .4h.2l.1 .2-.3 .1-.1-.1 .2 .1v-.3h-.1l.1 .2-.2-.1v.1l-.1-.2-.7-.5-.6 1-.1 .5v.9h-.1v-1.2l.6-1.2-.3-.1a2.27 2.27 0 0 0-1.3 .4l-2-.6a.1 .1 0 0 1-.1 0 .1 .1 0 0 1 0-.1l2 .5a2.27 2.27 0 0 1 1.6-.3 .32 .32 0 0 0 .4-.2l.5-.5-.2-.1a1.24 1.24 0 0 1-.6-1.1z"/>
</g>
<path d="M100.6 108.2h4.6v.5h-4.6z" fill="#ffffc2"/>
<path d="M100.6 108.2h4.6v.5h-4.6zM101.1 106.9h1M101.6 106.4v1M102.9 116.8v1.3h1.2l-1.2 1.3-1.3-1.3h1.3M102.9 116.8h.1M102.9 105.4v2.8M102.9 110.2v2.8M119.4 116.8v1.3l1 .6-1 .7-1-.7 1-.6M119.4 116.8h.1" fill="none" stroke="#840000" stroke-width=".15"/>
<path d="M100.6 109.7h4.6v.5h-4.6z" fill="#840000" stroke="#840000" stroke-width=".15"/>
<path d="M114.3 67.3h15.2v17.8h-15.2z" fill="#ffffc2"/>
<path d="M114.3 67.3h15.2v17.8h-15.2z" fill="none" stroke="#840000" stroke-width=".51"/>
<g fill="none" stroke="#840000" stroke-width=".15">
<path d="M110.5 71.1h3.8M110.5 76.2h3.8M119.4 63.5v3.8M124.5 63.5v2.5M129.5 71.1h3.8M110.5 81.3h3.8M119.4 85.1v3.8M124.5 85.1v3.8"/>
<circle cx="124.5" cy="66.7" r=".63"/>
</g>
<g fill="none" stroke="#ff8000" stroke-width=".25" stroke-dasharray="2.8 1">
<path d="M43.2 55.9h38.1M81.3 55.9v31.7M43.2 87.6v-31.7M81.3 87.6h-38.1M38.7 167h-24.1M126.4 167h-84.5M174 167h-44.5M14.6 188.6v-21.6M38.7 188.6v-21.6M38.7 188.6h-24.1M41.9 188.6v-21.6M126.4 188.6h-84.5"/>
<path d="M126.4 188.6v-21.6M129.5 188.6v-21.6M174 188.6h-44.5M174.6 188.6v-21.6"/>
</g>
<g fill="none" stroke="#009600" stroke-width=".15">
<path d="M102.9 25.4v5.1M119.4 25.4v38.1M124.5 25.4v38.1M102.9 44.5h5v26.6h2.6M102.9 43.2v6.3M102.9 62.2v43.2M110.5 76.2h-2.6v5.1M133.3 71.1h6.4M152.4 71.1h20.3M158.7 71.1v25.4h-7.6v-3.8h-7.6v3.8h-40.6M180.3 66v-40.6h-110.5v33h2.6v10.2h-2.6v6.3h-16.5v3.8M180.3 76.2v10.2"/>
<path d="M53.3 81.3v5.1h16.5v30.4h123.2v-1.2M102.9 81.3h7.6M119.4 88.9v27.9M124.5 88.9v16.5M167.6 86.4v-5.1h25.4v5.1M167.6 99.1v3.8M180.3 96.5v6.4M193 96.5v6.4M102.9 113v3.8M124.5 113v3.8M167.6 115.6v1.2M180.3 115.6v1.2"/>
</g>
<g fill="#009600" stroke="#009600" stroke-width=".14">
<circle cx="143.5" cy="96.5" r=".46"/>
<circle cx="180.3" cy="81.3" r=".46"/>
<circle cx="158.7" cy="71.1" r=".46"/>
<circle cx="151.1" cy="96.5" r=".46"/>
<circle cx="102.9" cy="96.5" r=".46"/>
<circle cx="69.8" cy="74.9" r=".46"/>
<circle cx="69.8" cy="86.4" r=".46"/>
<circle cx="69.8" cy="68.6" r=".46"/>
<circle cx="69.8" cy="58.4" r=".46"/>
<circle cx="102.9" cy="116.8" r=".46"/>
<circle cx="124.5" cy="25.4" r=".46"/>
<circle cx="119.4" cy="25.4" r=".46"/>
<circle cx="102.9" cy="44.5" r=".46"/>
<circle cx="102.9" cy="25.4" r=".46"/>
<circle cx="102.9" cy="81.3" r=".46"/>
<circle cx="107.9" cy="81.3" r=".46"/>
<circle cx="119.4" cy="116.8" r=".46"/>
<circle cx="124.5" cy="116.8" r=".46"/>
<circle cx="180.3" cy="116.8" r=".46"/>
<circle cx="167.6" cy="116.8" r=".46"/>
</g>
<text font-size="2" fill="#840000" x="178" y="190.8">Title: MAP6</text>
<g font-size="1.5" fill="#0000c2">
<text x="69.3" y="132">NOTE</text>
<text x="69.3" y="134.4">* With JUMPER JP1 bridged, output current is variable causing &quot;breathing LED&quot; effect.</text>
<text x="69.3" y="136.9">* C1 and R5 values affect breathing effect</text>
<text x="69.3" y="141.8">* With JUMPER JP1 open, and resistors R4/R6 populated, the 555 works as a classic astable multivibrator</text>
<text x="69.3" y="144.2">* Output voltage switches between 2/3rd and 1/3rd of input voltage (6V)</text>
<text x="69.3" y="146.7">* C1/R4/R6 values affect astable frequency</text>
</g>
<g font-size="1.5" fill="#840000">
<text x="178" y="178.1">Learn to Solder Maker's Asylum Badge</text>
<text x="178" y="175.1">MAP6 @ git.io/J0GPd</text>
<text x="178" y="184.1">Sheet: /</text>
<text x="178" y="181.1">Maker's Asylum</text>
<text x="178" y="186.8">File: MAP6.kicad_sch</text>
<text x="178" y="197">KiCad E.D.A. 10.0.5</text>
<text x="178" y="194.2">Size: A4</text>
<text x="200" y="194.2">Date: 2026-08-24</text>
<text x="263" y="197">Id: 1/1</text>
<text x="263" y="194.2">Rev: v2</text>
</g>
<g font-size="1.3" fill="#840000">
<text x="35" y="12">1</text>
<text x="85" y="12">2</text>
<text x="135" y="12">3</text>
<text x="185" y="12">4</text>
<text x="235" y="12">5</text>
<text x="285" y="12">6</text>
<text x="10.3" y="36">A</text>
<text x="285.3" y="36">A</text>
<text x="10.2" y="86">B</text>
<text x="285.2" y="86">B</text>
<text x="10.2" y="136">C</text>
<text x="285.2" y="136">C</text>
<text x="10.2" y="186">D</text>
<text x="285.2" y="186">D</text>
<text x="35" y="200">1</text>
<text x="85" y="200">2</text>
<text x="135" y="200">3</text>
<text x="185" y="200">4</text>
<text x="235" y="200">5</text>
<text x="285" y="200">6</text>
</g>
<g font-size="1.3" fill="#006464">
<text x="100.8" y="21.3">+6V</text>
<text x="120.3" y="71.7" transform="rotate(-90 120.3 71.7)">VCC</text>
<text x="125.4" y="69.3" transform="rotate(-90 125.4 69.3)">R</text>
<text x="139.6" y="70.8">R5</text>
<text x="182.9" y="70.2">Q1</text>
<text x="69.8" y="77.7" transform="rotate(-90 69.8 77.7)">+</text>
<text x="114.8" y="77.2">THR</text>
<text x="114.8" y="72.1">DIS</text>
<text x="120.5" y="75.3">U1</text>
<text x="120.6" y="77.2">LM555</text>
<text x="127.5" y="72.1">Q</text>
<text x="144.2" y="72.1">33k</text>
<text x="182.9" y="72.7">BC547</text>
<text x="114.8" y="82.2">TR</text>
<text x="69.8" y="85.4" transform="rotate(-90 69.8 85.4)">-</text>
<text x="120.3" y="84.6" transform="rotate(-90 120.3 84.6)">GND</text>
<text x="125.4" y="84.6" transform="rotate(-90 125.4 84.6)">CV</text>
<text x="167.6" y="88.5" transform="rotate(-90 167.6 88.5)">+</text>
<text x="168.3" y="89.2">M1</text>
<text x="180.9" y="89.9">D1</text>
<text x="193.6" y="89.9">D2</text>
<text x="178.8" y="93.3" transform="rotate(-90 178.8 93.3)">Red</text>
<text x="191.5" y="93.3" transform="rotate(-90 191.5 93.3)">Red</text>
<text x="167.6" y="98.7" transform="rotate(-90 167.6 98.7)">-</text>
<text x="106" y="108.3">C1</text>
<text x="106" y="110.8">47uF/16V</text>
<text x="127.6" y="108.3">C2</text>
<text x="127.6" y="110.8">10nF</text>
<text x="100.8" y="122.9">GND</text>
<text x="132" y="174.3">G9</text>
<text x="25.3" y="185.7">G2</text>
<text x="48.2" y="185.1">G3</text>
<text x="62.1" y="185.1">G4</text>
<text x="76.1" y="185.1">G5</text>
<text x="90.1" y="185.1">G6</text>
<text x="104" y="185.1">G7</text>
<text x="118" y="185.1">G8</text>
<text x="130.5" y="180.7">STING</text>
<text x="251.4" y="183.8">G1</text>
<text x="271.8" y="183.6">G10</text>
<text x="25" y="188.3">Pin</text>
<text x="47.7" y="187">LEG</text>
<text x="61.6" y="187">LEG</text>
<text x="75.6" y="187">LEG</text>
<text x="89.6" y="187">LEG</text>
<text x="103.6" y="187">LEG</text>
<text x="117.5" y="187">LEG</text>
<text x="248.6" y="186.4">Logo_MA</text>
<text x="264.6" y="186.4">OPEN_HARDWARE_1</text>
</g>
<g font-size="1.3" fill="#a90000">
<text x="111.7" y="71">7</text>
<text x="119.3" y="66.1" transform="rotate(-90 119.3 66.1)">8</text>
<text x="124.4" y="66.1" transform="rotate(-90 124.4 66.1)">4</text>
<text x="130.7" y="71">3</text>
<text x="174.5" y="71">2</text>
<text x="180.3" y="68" transform="rotate(-90 180.3 68)">1</text>
<text x="111.7" y="76.1">6</text>
<text x="180.3" y="75.7" transform="rotate(-90 180.3 75.7)">3</text>
<text x="50.7" y="81.2">1</text>
<text x="50.7" y="78.7">2</text>
<text x="111.7" y="81.2">2</text>
<text x="119.3" y="87.7" transform="rotate(-90 119.3 87.7)">1</text>
<text x="124.4" y="87.7" transform="rotate(-90 124.4 87.7)">5</text>
</g>
<g font-size="1.3" fill="#0000c2">
<text x="26.6" y="75.3">Battery Holder</text>
<text x="28.6" y="77.4">2x2032 with</text>
<text x="23.9" y="79.4">integrated switch</text>
<text x="24.7" y="81.5">connected to J1</text>
<text x="21.7" y="87.6">alternate footprints</text>
<text x="23.7" y="85.6">BT1 and SW1 are</text>
<text x="14.7" y="164">Mounting Hole</text>
<text x="14.7" y="166.1">placeholder</text>
<text x="42.1" y="164.3">LEGS</text>
<text x="42.1" y="166.3">solder stiff brass or copper wire pieces to form six legs</text>
<text x="130.3" y="164.3">STING</text>
<text x="130.3" y="166.3">solder short brass or copper wire for sting</text>
</g>
<text font-size="1.3" fill="#0f0f0f" x="87" y="116.7">GND</text>
<g font-size="1" fill="#006464">
<text x="103" y="33.2">R4</text>
<text x="103.6" y="37.8" transform="rotate(-90 103.6 37.8)">1k</text>
<text x="103" y="52.2">R6</text>
<text x="103.6" y="57.4" transform="rotate(-90 103.6 57.4)">10k</text>
<text x="73" y="64.3">On</text>
<text x="73" y="66.2">SW1</text>
<text x="46.4" y="75.1">JST2</text>
<text x="47.3" y="77">J1</text>
<text x="73" y="82">BT1</text>
<text x="73" y="84">BAT</text>
<text x="145.5" y="100.5">JP1</text>
<text x="144.2" y="102.4">Jumper</text>
<text x="167.8" y="105.5">R3</text>
<text x="180.5" y="105.5">R1</text>
<text x="193.2" y="105.5">R2</text>
<text x="168.4" y="110.7" transform="rotate(-90 168.4 110.7)">47E</text>
<text x="181.1" y="111.2" transform="rotate(-90 181.1 111.2)">220E</text>
<text x="193.8" y="111.2" transform="rotate(-90 193.8 111.2)">220E</text>
</g>
<g font-size="1" fill="#0f0f0f">
<text x="167.6" y="102.9" transform="rotate(-90 167.6 102.9)">motor</text>
<text x="180.3" y="102.9" transform="rotate(-90 180.3 102.9)">left_eye</text>
<text x="193" y="102.9" transform="rotate(-90 193 102.9)">right_eye</text>
</g>
</svg>
